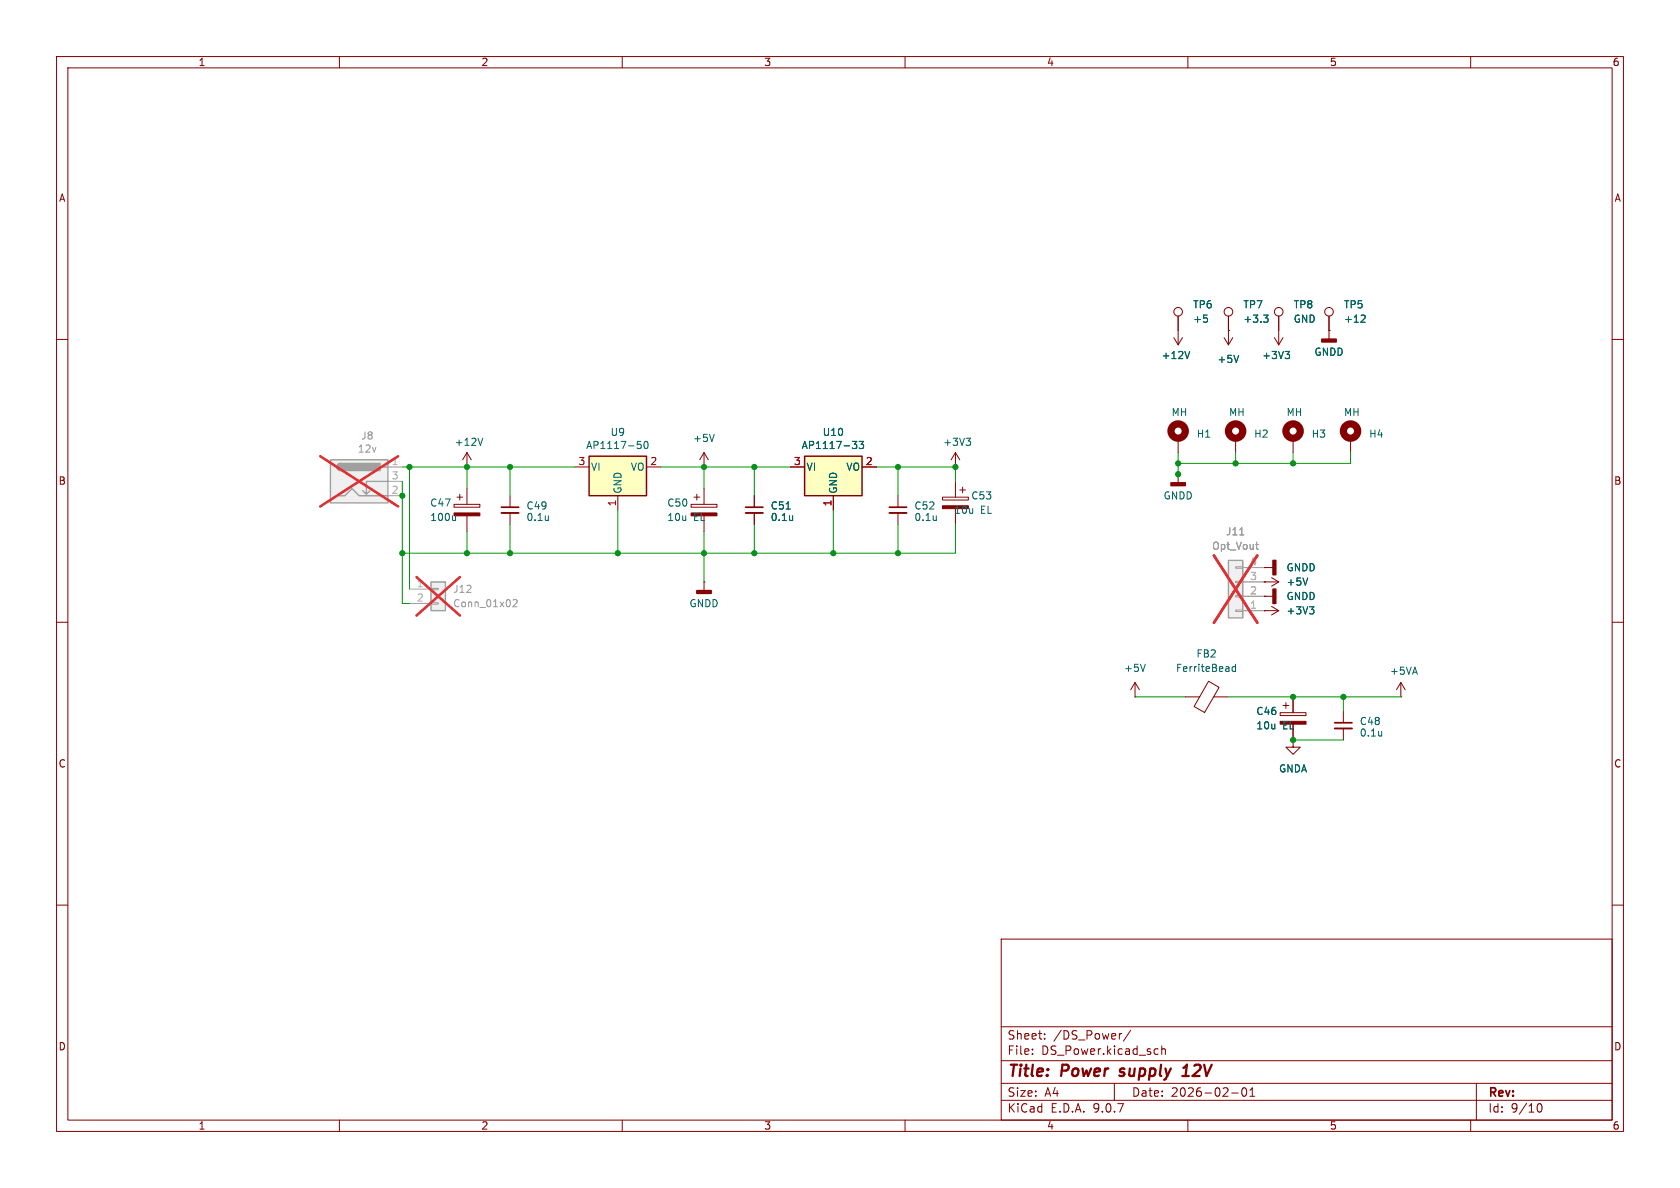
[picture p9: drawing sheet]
<svg xmlns="http://www.w3.org/2000/svg" width="297mm" height="210mm" viewBox="0 0 297 210" stroke-linecap="round" stroke-linejoin="round" font-family="sans-serif">
<g fill="none" stroke="#840000" stroke-width=".18">
<path d="M10 10h277v190h-277zM12 12h273v186h-273zM60 10v2M110 10v2M160 10v2M210 10v2M260 10v2M208.3 55.9v2.5M10 60h2M285 60h2M80.3 89.2h4.5v.5h-4.5zM80.8 87.9h1"/>
<path d="M81.3 87.4v1M82.5 86.4v2.8M82.5 91.2v2.8M10 110h2M285 110h2M10 160h2M177 166h108v32h-108zM285 160h2M60 198v2M110 198v2M160 198v2M177 194.5h108"/>
<path d="M177 191.5h108M177 187.5h108M177 181.5h108M182.5 186.3v.1M182.5 185.5v.1M184.7 183.6v.1M184.7 182.8v.1M197 191.5v3M198.3 182.7l-.3 .1M199.9 182.1l-1.3 2M204.3 185.4l.4 .1M204.7 186.3l-.4 .1"/>
<path d="M205.4 185.5l.2-.1 .4 .1v.9M205.4 184.9v1.5M210 198v2M217.7 193.2h1.2M219.7 192.4l.2-.1a.81 .81 0 0 1 .6 .6 .81 .81 0 0 1-.3 .8l-.2 .1a.81 .81 0 0 1-.3-1.4zM221 193.8h.8M221 192.7l.4-.4v1.5M260 198v2M261 191.5v6.5M271.7 195.7l.2-.5 .2-.1a.81 .81 0 0 1 .6 .6 .81 .81 0 0 1-.3 .8h-.4l-.3-.5"/>
<circle cx="208.3" cy="55.1" r=".76"/>
</g>
<path d="M197.9 190.1l.2 .1M198.1 189l-.1 .3 .1 .1M209 190.2h1.2M209.2 188.8l.6-.6-.2 2" fill="none" stroke="#840000" stroke-width=".4"/>
<path d="M212.8 55.7h.6M213.4 56.2l.1 .2-.1 .5M80.5 91.2v.8M80.5 91.9l-.1 .1" fill="none" stroke="#006464" stroke-width=".18"/>
<path d="M80.3 90.7h4.5v.5h-4.5z" fill="#840000" stroke="#840000" stroke-width=".18"/>
<path d="M76.2 102.9h2.5v5.1h-2.5z" fill="#f0f0f0"/>
<path d="M76.2 102.9h2.5v5.1h-2.5z" fill="none" stroke="#a1a1a1" stroke-width=".25"/>
<path d="M72.4 104.1h3.8M72.4 106.7h3.8M76.2 104h1.3v.3h-1.3zM76.2 106.6h1.3v.2h-1.3z" fill="none" stroke="#a1a1a1" stroke-width=".18"/>
<path d="M90.7 106.1l.5-.1 .2 .4-.8 .9h.8" fill="none" stroke="#989898" stroke-width=".18"/>
<path d="M73.6 102l7.7 6.8M81.3 102l-7.7 6.8" fill="none" stroke="#e12e31" stroke-width=".46"/>
<path d="M88.6 89.7h3.1" fill="none" stroke="#840000" stroke-width=".3"/>
<path d="M88.6 90.7h3.1" fill="none" stroke="#840000" stroke-width=".33"/>
<g fill="none" stroke="#840000" stroke-width=".18">
<path d="M225.3 59.7l.8 1.3M226.1 55.9v5.1M226.8 59.7l-.7 1.3M234.9 58.4h.1M234.9 55.9v4M228.6 77.5v2.5M238.8 77.5v2.5M90.2 87.6v2.1M90.2 90.7v2"/>
<circle cx="226.1" cy="55.1" r=".76"/>
<circle cx="234.9" cy="55.1" r=".76"/>
</g>
<path d="M240.8 55.7l.4 .1 .2 .3-.8 .9h.8M227.2 62.1h.8l-.4 .5M227.7 62.6l.3 .2v.4l-.3 .2M96.9 91.2v.8M96.9 91.9v.1" fill="none" stroke="#006464" stroke-width=".18"/>
<path d="M233.7 59.9h2.5v.6h-2.5z" fill="#840000" stroke="#840000" stroke-width=".25"/>
<g fill="none" stroke="#840000" stroke-width="1.3">
<circle cx="228.6" cy="76.2" r="1.27"/>
<circle cx="238.8" cy="76.2" r="1.27"/>
</g>
<path d="M217.2 99.1h2.5v10.1h-2.5z" fill="#f0f0f0"/>
<path d="M217.2 99.1h2.5v10.1h-2.5z" fill="none" stroke="#a1a1a1" stroke-width=".25"/>
<path d="M218.4 107.8h1.3v.3h-1.3zM218.4 105.3h1.3v.2h-1.3zM218.4 102.7h1.3v.3h-1.3zM218.4 100.2h1.3v.3h-1.3zM219.7 108h3.8M219.7 105.4h3.8M219.7 102.9h3.8M219.7 100.3h3.8" fill="none" stroke="#a1a1a1" stroke-width=".18"/>
<path d="M219.2 94.6h.7M222 96.3h.5M222.2 97l.3 .1" fill="none" stroke="#989898" stroke-width=".18"/>
<path d="M214.6 98.2l7.7 11.9M222.3 98.2l-7.7 11.9" fill="none" stroke="#e12e31" stroke-width=".46"/>
<g fill="#840000" stroke="#840000" stroke-width=".25">
<path d="M225 99.1h.6v2.5h-.6z"/>
<path d="M225 104.1h.6v2.6h-.6z"/>
</g>
<path d="M223.5 100.3h.1M223.5 102.9h.1M223.5 108h.1M223.5 105.4h.1M223.5 100.3h1.5M223.5 102.9h2.6M223.5 108h2.6M223.5 105.4h1.5M224.8 102.1l1.3 .8M224.8 107.2l1.3 .8M226.1 102.9l-1.3 .7M226.1 108l-1.3 .7" fill="none" stroke="#840000" stroke-width=".18"/>
<path d="M231.2 102.2l-.4 1.2M231.5 107.3h.8l-.4 .4M232 107.7l.3 .3v.3l-.3 .2" fill="none" stroke="#006464" stroke-width=".18"/>
<path d="M104.1 80.6h10.2v7h-10.2z" fill="#ffffc2"/>
<path d="M104.1 80.6h10.2v7h-10.2z" fill="none" stroke="#840000" stroke-width=".25"/>
<path d="M101.6 82.6h2.5M109.2 87.6v2.6M114.3 82.6h2.5" fill="none" stroke="#840000" stroke-width=".18"/>
<path d="M112.7 78h.6M112.8 78.5h.3l.3 .2-.2 .5-.4 .1M114 78.1l.1-.1a.68 .68 0 0 1 .5 .7 .68 .68 0 0 1-.5 .6l-.1-.1-.2-.4z" fill="none" stroke="#006464" stroke-width=".18"/>
<path d="M58.4 81.3h10.2v7.6h-10.2z" fill="#f0f0f0"/>
<path d="M58.4 81.3h10.2v7.6h-10.2zM59.7 87.6h1.3l1.2-1.2 1.3 1.2h5.1M60.2 81.9a.64 .64 0 0 0-.6 .7 .64 .64 0 0 0 .6 .6M65.4 86.7l-.6 .7M67.3 82.6h1.3M68.6 85.1h-3.8v2.3l-.7-.7" fill="none" stroke="#a1a1a1" stroke-width=".25"/>
<g fill="#a1a1a1" stroke="#a1a1a1" stroke-width=".25">
<path d="M59.7 82.1l.5-.2v1.3a.63 .63 0 0 1-.6-.4 .63 .63 0 0 1 .1-.7z"/>
<path d="M60.2 81.9h7v1.3h-7z"/>
</g>
<path d="M68.6 82.6h2.5M68.6 85.1h2.5M68.6 87.6h2.5" fill="none" stroke="#a1a1a1" stroke-width=".18"/>
<path d="M56.6 80.7l13.8 8.8M70.4 80.7l-13.8 8.8" fill="none" stroke="#e12e31" stroke-width=".46"/>
<g fill="none" stroke="#840000" stroke-width=".18">
<path d="M82.5 80l-.7 1.3M82.5 80l.8 1.3M82.5 80v2.6M122.2 89.2h4.5v.5h-4.5zM122.7 87.9h1M123.2 87.4v1M124.5 82.6h.1M124.5 80v2.6M124.5 86.4v2.8M124.5 91.2v2.8M124.5 80l-.8 1.3M124.5 80l.7 1.3"/>
<path d="M133.3 87.6v2.1M133.3 90.7v2M158.7 87.6v2.1M158.7 90.7v2M166.6 87.9h4.6v.5h-4.6zM168.9 80l-.8 1.3M168.9 80l.8 1.3M168.9 80v2.6M168.9 85.1v2.8M168.9 89.9v2.8M169.7 86.6h1M170.2 86.1v1"/>
<path d="M208.3 83.8h.1M208.3 83.8v1.5M124.5 102.9h.1M124.5 102.9v1.5M200.7 123.2h.1M200.7 120.7l-.8 1.2M200.7 120.7l.7 1.2M200.7 120.7v2.5M209.5 123.2h2.6M213.7 120.4l1.8 1.1-2.5 4.5-1.9-1.1zM214.6 123.2h2.6M226.3 126h4.6v.5h-4.6z"/>
<path d="M226.8 124.7h1M227.3 124.2v1M228.6 130.8v1.3h1.3l-1.3 1.3-1.3-1.3h1.3M228.6 130.8h.1M228.6 123.2v2.8M228.6 128v2.8M237.5 125.7v2.1M237.5 128.8v2"/>
</g>
<g fill="none" stroke="#006464" stroke-width=".18">
<path d="M85.4 77.5l-.5 1.2M126.3 76.8l-.4 1.2M170.8 77.5h.8l-.4 .4M171.3 77.9l.3 .3v.3l-.3 .2M139 90h.7M140.1 91.2v.8M140.1 91.9v.1M165.5 91.2v.8M165.5 91.9v.1M202.5 117.4l-.4 1.3M218.4 117.4v1.3M218.4 117.9l-.3-.1-.3 .3 .1 .5h.5"/>
<path d="M244.3 129.3v.8M244.3 130l-.1 .1"/>
</g>
<g fill="#840000" stroke="#840000" stroke-width=".18">
<path d="M166.6 89.4h4.6v.5h-4.6z"/>
<path d="M226.3 127.5h4.6v.5h-4.6z"/>
<path d="M122.2 90.7h4.5v.5h-4.5z"/>
</g>
<path d="M131.8 89.7h3.1M157.2 89.7h3.1M236 127.8h3" fill="none" stroke="#840000" stroke-width=".3"/>
<path d="M131.8 90.7h3.1M157.2 90.7h3.1M236 128.8h3" fill="none" stroke="#840000" stroke-width=".33"/>
<g fill="#840000" stroke="#840000" stroke-width=".25">
<path d="M207 85.3h2.5v.6h-2.5z"/>
<path d="M123.2 104.4h2.5v.5h-2.5z"/>
</g>
<path d="M142.2 80.6h10.2v7h-10.2z" fill="#ffffc2"/>
<path d="M142.2 80.6h10.2v7h-10.2z" fill="none" stroke="#840000" stroke-width=".25"/>
<g fill="none" stroke="#840000" stroke-width=".18">
<path d="M207.5 59.7l.8 1.3M208.3 55.9v5.1M209 59.7l-.7 1.3M216.4 59.7l.8 1.3M217.2 58.4h.1M217.2 55.9v5.1M217.9 59.7l-.7 1.3M226.1 55.9v2.5M234.9 58.4h.1M234.9 55.9v2.5M208.3 77.5v2.5M218.4 77.5v2.5"/>
<path d="M133.3 87.6v2.1M133.3 90.7v2M139.7 82.6h2.5M147.3 87.6v2.6M152.4 82.6h2.5M223.5 100.3h.1M223.5 102.9h.1M223.5 108h.1M223.5 105.4h.1M228.6 130.8h.1M228.6 123.2v2.8M228.6 128v2.8"/>
<path d="M247.6 123.2h.1M247.6 120.7l-.7 1.2M247.6 120.7l.8 1.2M247.6 120.7v2.5"/>
<circle cx="217.2" cy="55.1" r=".76"/>
</g>
<g fill="none" stroke="#006464" stroke-width=".18">
<path d="M212.8 55.7h.6M213.4 56.2l.1 .2-.1 .5M223.4 55.7h.8l-.4 .5 .3 .1 .1 .4-.3 .3h-.3M240.8 55.7l.4 .1 .2 .3-.8 .9h.8M150.7 78h.8l-.5 .5 .4 .1 .1 .5-.3 .2h-.3M151.9 78h.8l-.5 .5 .4 .1v.6l-.2 .1-.5-.1M210.3 62.1l-.4 1.3M219 62.8l-.4 1.3M227.2 62.1h.8l-.4 .5M227.7 62.6l.3 .2v.4l-.3 .2M139 90h.7M140.1 91.2v.8"/>
<path d="M140.1 91.9v.1M231.2 102.2l-.4 1.2M231.5 107.3h.8l-.4 .4M232 107.7l.3 .3v.3l-.3 .2"/>
</g>
<g fill="none" stroke="#840000" stroke-width="1.3">
<circle cx="208.3" cy="76.2" r="1.27"/>
<circle cx="218.4" cy="76.2" r="1.27"/>
</g>
<g fill="none" stroke="#009600" stroke-width=".18">
<path d="M71.1 82.6h30.5M71.1 85.1v21.6h1.3M72.4 82.6v21.5M82.5 82.6v3.8M82.5 94v3.8M90.2 82.6v5M90.2 92.7v5.1M109.2 90.2v7.6M116.8 82.6h22.9M124.5 82.6v3.8M124.5 94v8.9M133.3 82.6v5"/>
<path d="M133.3 92.7v5.1M147.3 90.2v7.6M154.9 82.6h14v2.5M158.7 82.6v5M158.7 92.7v5.1M168.9 92.7v5.1h-97.8M208.3 80v4.5M218.4 80v1.9M228.6 80v1.9M238.8 80v1.9h-30.5M200.7 123.2h8.8M217.2 123.2h30.4"/>
<path d="M228.6 130.8h8.9M237.5 123.2v2.5"/>
</g>
<path d="M219.2 94.6h.7M222 96.3h.5M222.2 97l.3 .1" fill="none" stroke="#989898" stroke-width=".18"/>
<path d="M219.7 108h3.8M219.7 105.4h3.8M219.7 102.9h3.8M219.7 100.3h3.8" fill="none" stroke="#a1a1a1" stroke-width=".18"/>
<path d="M214.6 98.2l7.7 11.9M222.3 98.2l-7.7 11.9" fill="none" stroke="#e12e31" stroke-width=".46"/>
<g fill="#009600" stroke="#009600" stroke-width=".18">
<circle cx="228.6" cy="81.9" r=".46"/>
<circle cx="208.3" cy="81.9" r=".46"/>
<circle cx="208.3" cy="83.8" r=".46"/>
<circle cx="218.4" cy="81.9" r=".46"/>
<circle cx="228.6" cy="130.8" r=".46"/>
<circle cx="228.6" cy="123.2" r=".46"/>
<circle cx="237.5" cy="123.2" r=".46"/>
<circle cx="147.3" cy="97.8" r=".46"/>
<circle cx="133.3" cy="97.8" r=".46"/>
<circle cx="124.5" cy="82.6" r=".46"/>
<circle cx="124.5" cy="97.8" r=".46"/>
<circle cx="133.3" cy="82.6" r=".46"/>
<circle cx="109.2" cy="97.8" r=".46"/>
<circle cx="158.7" cy="97.8" r=".46"/>
<circle cx="168.9" cy="82.6" r=".46"/>
<circle cx="158.7" cy="82.6" r=".46"/>
<circle cx="82.5" cy="82.6" r=".46"/>
<circle cx="72.4" cy="82.6" r=".46"/>
<circle cx="90.2" cy="97.8" r=".46"/>
<circle cx="71.1" cy="97.8" r=".46"/>
<circle cx="90.2" cy="82.6" r=".46"/>
<circle cx="82.5" cy="97.8" r=".46"/>
<circle cx="71.1" cy="87.6" r=".46"/>
</g>
<g font-size="2.8" fill="#840000">
<text x="178" y="190.9">Title:</text>
<text x="187.7" y="190.9">Power</text>
<text x="198.8" y="190.9">supply</text>
<text x="210.8" y="190.9">12V</text>
</g>
<g font-size="2.1" fill="#840000">
<text x="178" y="184">Sheet:</text>
<text x="186.2" y="184">/DS_Power/</text>
<text x="178" y="186.7">File:</text>
<text x="184.1" y="186.7">DS_Power.kicad_sch</text>
<text x="178" y="196.9">KiCad</text>
<text x="178" y="194.1">Size:</text>
<text x="184.7" y="194.1">A4</text>
<text x="185.7" y="196.9">E.D.A.</text>
<text x="193.3" y="196.9">9.0.7</text>
<text x="200" y="194.1">Date:</text>
<text x="207" y="194.1">2026-02-01</text>
<text x="263" y="194.3">Rev:</text>
<text x="263" y="196.9">Id:</text>
<text x="267.1" y="196.9">9/10</text>
</g>
<g font-size="1.8" fill="#840000">
<text x="35" y="11.9">1</text>
<text x="85" y="11.9">2</text>
<text x="135" y="11.9">3</text>
<text x="185" y="11.9">4</text>
<text x="235" y="11.9">5</text>
<text x="285" y="11.9">6</text>
<text x="10.3" y="35.9">A</text>
<text x="285.3" y="35.9">A</text>
<text x="10.3" y="85.9">B</text>
<text x="285.3" y="85.9">B</text>
<text x="10.3" y="135.9">C</text>
<text x="285.3" y="135.9">C</text>
<text x="10.3" y="185.9">D</text>
<text x="285.3" y="185.9">D</text>
<text x="35" y="199.9">1</text>
<text x="85" y="199.9">2</text>
<text x="135" y="199.9">3</text>
<text x="185" y="199.9">4</text>
<text x="235" y="199.9">5</text>
<text x="285" y="199.9">6</text>
</g>
<g font-size="1.8" fill="#006464">
<text x="210.8" y="54.7">TP6</text>
<text x="210.8" y="57.3">+5</text>
<text x="219.7" y="54.7">TP7</text>
<text x="219.7" y="57.3">+3.3</text>
<text x="228.6" y="54.7">TP8</text>
<text x="228.6" y="57.3">GND</text>
<text x="237.5" y="54.7">TP5</text>
<text x="237.5" y="57.3">+12</text>
<text x="205.3" y="63.7">+12V</text>
<text x="215.1" y="64.4">+5V</text>
<text x="223" y="63.7">+3V3</text>
<text x="232.3" y="63.1">GNDD</text>
<text x="107.8" y="77.3">U9</text>
<text x="145.3" y="77.3">U10</text>
<text x="207" y="73.8">MH</text>
<text x="211.5" y="77.6">H1</text>
<text x="217.2" y="73.8">MH</text>
<text x="221.6" y="77.6">H2</text>
<text x="227.3" y="73.8">MH</text>
<text x="231.8" y="77.6">H3</text>
<text x="237.5" y="73.8">MH</text>
<text x="241.9" y="77.6">H4</text>
<text x="80.3" y="79">+12V</text>
<text x="103.5" y="79.6">AP1117-50</text>
<text x="104.4" y="83.4">VI</text>
<text x="111.4" y="83.4">VO</text>
<text x="122.4" y="78.3">+5V</text>
<text x="141.6" y="79.6">AP1117-33</text>
<text x="142.5" y="83.4">VI</text>
<text x="149.5" y="83.4">VO</text>
<text x="166.6" y="79">+3V3</text>
<text x="76" y="89.8">C47</text>
<text x="110.1" y="87.4" transform="rotate(-90 110.1 87.4)">GND</text>
<text x="117.9" y="89.8">C50</text>
<text x="148.2" y="87.4" transform="rotate(-90 148.2 87.4)">GND</text>
<text x="171.6" y="88.5">C53</text>
<text x="205.6" y="88.5">GNDD</text>
<text x="76" y="92.3">100u</text>
<text x="93" y="90.3">C49</text>
<text x="93" y="92.3">0.1u</text>
<text x="117.9" y="92.3">10u</text>
<text x="122.6" y="92.3">EL</text>
<text x="136.2" y="90.3">C51</text>
<text x="136.2" y="92.3">0.1u</text>
<text x="161.6" y="90.3">C52</text>
<text x="161.6" y="92.3">0.1u</text>
<text x="168.6" y="91">10u</text>
<text x="173.3" y="91">EL</text>
<text x="227.3" y="101.2">GNDD</text>
<text x="121.8" y="107.5">GNDD</text>
<text x="227.3" y="103.7">+5V</text>
<text x="227.3" y="106.3">GNDD</text>
<text x="227.3" y="108.8">+3V3</text>
<text x="198.6" y="119">+5V</text>
<text x="207.8" y="119">FerriteBead</text>
<text x="211.4" y="116.4">FB2</text>
<text x="245.6" y="119.5">+5VA</text>
<text x="222" y="129.1">10u</text>
<text x="222" y="126.6">C46</text>
<text x="226.7" y="129.1">EL</text>
<text x="240.3" y="128.4">C48</text>
<text x="240.3" y="130.4">0.1u</text>
<text x="226" y="136.8">GNDA</text>
</g>
<g font-size="1.8" fill="#989898">
<text x="63.8" y="77.9">J8</text>
<text x="63.2" y="80.2">12v</text>
<text x="216.6" y="94.8">J11</text>
<text x="214.2" y="97.4">Opt_Vout</text>
<text x="80" y="107.5">Conn_01x02</text>
<text x="80" y="105">J12</text>
</g>
<g font-size="1.8" fill="#aaa">
<text x="69.1" y="82.3">1</text>
<text x="69.1" y="84.8">3</text>
<text x="69.1" y="87.4">2</text>
<text x="220.9" y="100.1">4</text>
<text x="73.6" y="103.9">1</text>
<text x="73.6" y="106.4">2</text>
<text x="220.9" y="107.7">1</text>
<text x="220.9" y="105.2">2</text>
<text x="220.9" y="102.6">3</text>
</g>
<g font-size="1.8" fill="#a90000">
<text x="102.2" y="82.3">3</text>
<text x="114.9" y="82.3">2</text>
<text x="140.3" y="82.3">3</text>
<text x="153" y="82.3">2</text>
<text x="109" y="89.6" transform="rotate(-90 109 89.6)">1</text>
<text x="147.1" y="89.6" transform="rotate(-90 147.1 89.6)">1</text>
</g>
</svg>
